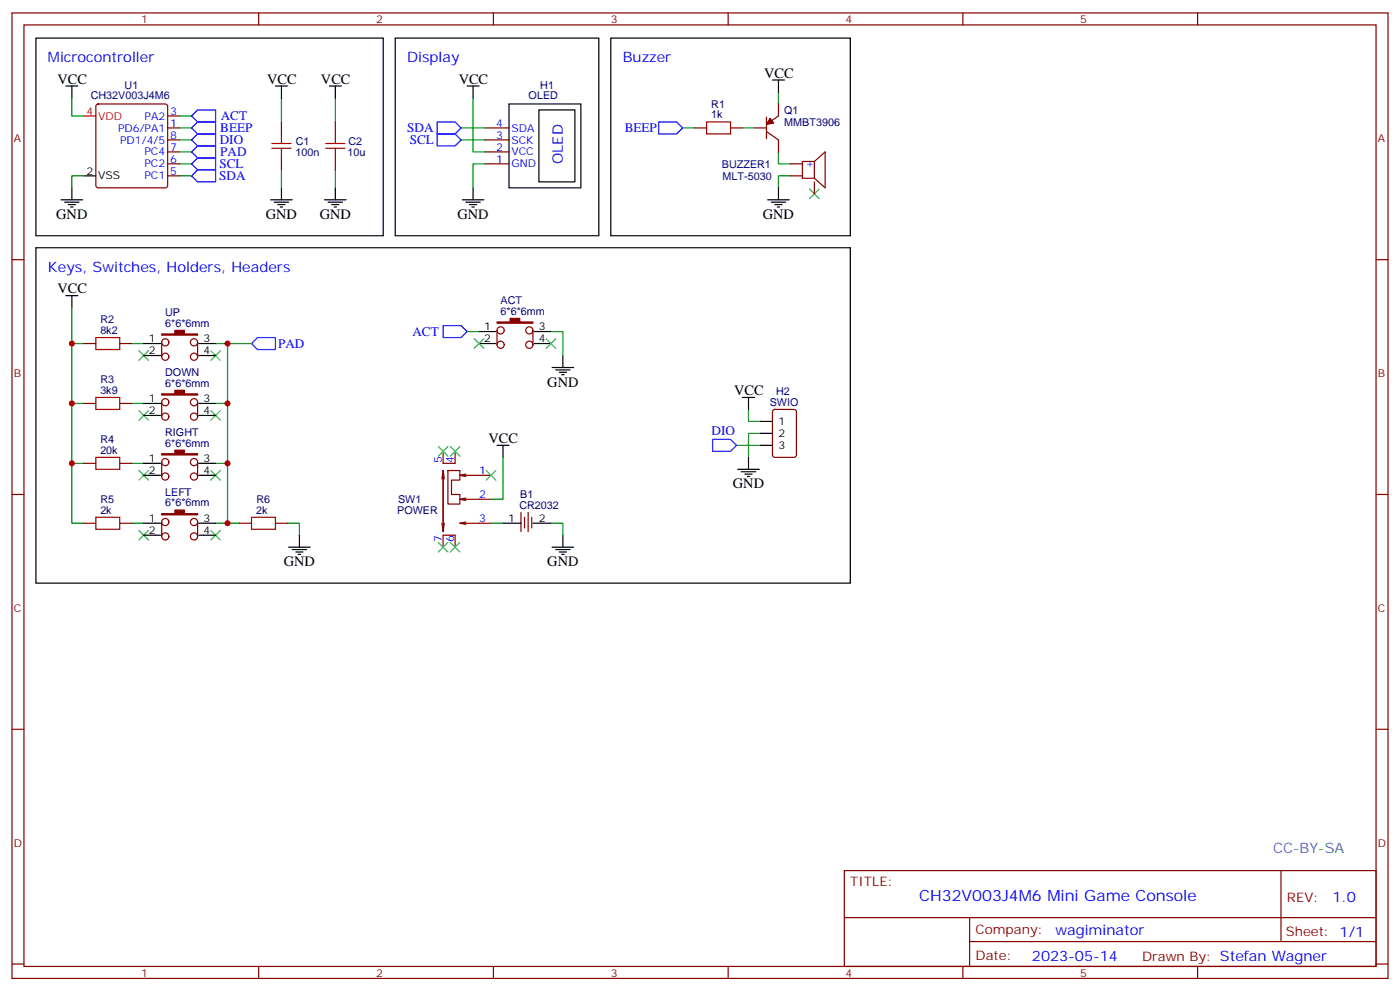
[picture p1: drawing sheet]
<svg xmlns="http://www.w3.org/2000/svg" width="412mm" height="292mm" viewBox="0 0 412 292" stroke-linecap="round" stroke-linejoin="round" font-family="sans-serif">
<g fill="none" stroke="#870000" stroke-width=".35">
<path d="M3.5 3.8h405.4v284.3h-405.4zM7.1 7.3h398.2v277.3h-398.2zM76.2 3.8v3.5M145.3 3.8v3.5M214.5 3.8v3.5M283.6 3.8v3.5M352.8 3.8v3.5M28.5 30.8l.4-.2h19.8l.5 .2 .2 .5v23.3l-.2 .5-.5 .2h-19.8l-.5-.2-.2-.5v-23.3zM49.4 37.7h3.5M49.4 34.1h3.5M82.9 35.9v3.5M98.8 35.9v3.5"/>
<path d="M142.9 37.7h7M204.6 37.7h3.5M215.2 37.7h3.5M222.2 37.7h3.6M225.8 38.7l3.5 2.5v3.5M225.8 34.5v6.4M229.3 30.6v3.5l-3.5 2.5M49.4 51.8h3.5M49.4 48.3h3.5M49.4 44.7h3.5M49.4 41.2h3.5M82.9 46.5v3.5"/>
<path d="M98.8 46.5v3.5M142.9 48.3h7M142.9 44.7h7M142.9 41.2h7M232.8 51.8h3.6M232.8 48.3h3.6M239.9 47.6l3.2-2.9v10.6l-3.2-2.8M239.9 47.6v4.9M239.9 53.6v3.5M239.9 47.6h-3.5v4.9h3.5M3.5 76.5h3.6M405.3 76.5h3.6"/>
<path d="M146.4 97.3v4.2M157 97.3v4.2M24.7 118.8h3.5M24.7 101.2h3.5M35.3 118.8h3.5M35.3 101.2h3.5M47.6 100.8v4.3M47.6 118.5v4.2M58.2 100.8v4.3M58.2 118.5v4.2M24.7 136.5h3.5M35.3 136.5h3.5"/>
<path d="M47.6 136.1v4.2M58.2 136.1v4.2M130.5 140v16.6l.4-2.5M130.5 132.9v3.6h3.6v-3.6M130.5 138.6l.4 2.4M131.9 138.6h3.6v2.8h-2.5v4.2h2.5v2.8h-3.6zM137.2 139.6l-1.7 .4M144.6 140h-9.1l1.7 .3M227.8 120.8l.4-.2h5.7l.6 .4 .1 13-.5 .6-5.9 .1-.6-.5-.1-12.9zM3.5 145.6h3.6M24.7 154.1h3.5M35.3 154.1h3.5"/>
<path d="M47.6 153.7v4.3M58.2 153.7v4.3M70.6 154.1h3.5M81.1 154.1h3.6M130.2 141l.3-2.4v15.5M130.2 154.1l.3 2.5M137.2 146.7l-1.7 .3M137.2 153.7l-1.7 .4M144.6 147h-9.1l1.7 .4M144.6 154.1h-9.1l1.7 .3M153.5 150.9v5.7M154.5 152.3v3.2"/>
<path d="M155.6 150.9v5.7M156.6 152.3v3.2M405.3 145.6h3.6M130.5 161.1v-3.5h3.6v3.5M3.5 214.8h3.6M405.3 214.8h3.6M248.7 256.4h156.6v28.2h-156.6zM377.3 256.4v20.9M248.7 270.2h156.5M285.6 277.3h119.6M285.6 270.2v14.2M3.5 283.9h3.6"/>
<path d="M76.2 284.6v3.5M145.3 284.6v3.5M214.5 284.6v3.5M283.6 284.6v3.5M352.8 284.6v3.5M405.3 283.9h3.6"/>
<circle cx="147.5" cy="97.3" r="1.06"/>
<circle cx="155.9" cy="97.3" r="1.06"/>
<circle cx="48.7" cy="118.5" r="1.06"/>
<circle cx="48.7" cy="100.8" r="1.06"/>
<circle cx="48.7" cy="105.1" r="1.06"/>
<circle cx="57.2" cy="118.5" r="1.06"/>
<circle cx="57.2" cy="100.8" r="1.06"/>
<circle cx="57.2" cy="105.1" r="1.06"/>
<circle cx="147.5" cy="101.5" r="1.06"/>
<circle cx="155.9" cy="101.5" r="1.06"/>
<circle cx="48.7" cy="136.1" r="1.06"/>
<circle cx="48.7" cy="122.7" r="1.06"/>
<circle cx="57.2" cy="122.7" r="1.06"/>
<circle cx="57.2" cy="136.1" r="1.06"/>
<circle cx="48.7" cy="158" r="1.06"/>
<circle cx="48.7" cy="153.7" r="1.06"/>
<circle cx="48.7" cy="140.3" r="1.06"/>
<circle cx="57.2" cy="140.3" r="1.06"/>
<circle cx="57.2" cy="158" r="1.06"/>
<circle cx="57.2" cy="153.7" r="1.06"/>
</g>
<g fill="none" stroke="#000" stroke-width=".35">
<path d="M10.6 11.2h102.3v58.2h-102.3zM116.4 11.2h60v58.2h-60zM179.9 11.2h70.6v58.2h-70.6zM19.4 25.3h3.5M21.2 25.3v3.6M81.1 25.3h3.6M82.9 25.3v3.6M97 25.3h3.5M98.8 25.3v3.6M137.6 25.3h3.5M139.3 25.3v3.6M149.9 30.6h21.2v24.7h-21.2z"/>
<path d="M158.7 32.4h10.6v21.2h-10.6zM227.5 23.6h3.6M229.3 23.6v3.5M18 58.8h6.3M19 59.5h4.3M21.2 55.3v3.5M24.7 51.8h3.5M79.7 58.8h6.4M80.8 59.5h4.2M82.9 55.3v3.5M95.6 58.8h6.4M96.7 59.5h4.2"/>
<path d="M98.8 55.3v3.5M136.2 58.8h6.3M137.2 59.5h4.3M139.3 55.3v3.5M226.1 58.8h6.4M227.2 59.5h4.2M229.3 55.3v3.5M10.6 73h239.9v98.7h-239.9zM20.1 60.3h2.1M20.8 61h.7M81.8 60.3h2.2M82.5 61h.8"/>
<path d="M97.7 60.3h2.1M98.4 61h.7M138.3 60.3h2.1M139 61h.7M228.2 60.3h2.2M229 61h.7M19.4 87.1h3.5M21.2 87.1v3.5M141.1 97.6h4.9M157.3 97.6h5M42.3 118.8h5M42.3 101.2h5"/>
<path d="M42.3 104.7h5M58.6 118.8h4.9M58.6 101.2h4.9M58.6 104.7h4.9M141.1 101.2h4.9M157.3 101.2h5M162.6 108.2h6.4M163.7 108.9h4.2M164.7 109.6h2.2M165.5 110.3h.7M165.8 104.7v3.5M218.7 117.1h3.5"/>
<path d="M220.5 117.1v3.5M42.3 136.5h5M42.3 140h5M42.3 122.3h5M58.6 136.5h4.9M58.6 140h4.9M58.6 122.3h4.9M146.4 131.2h3.5M148.2 131.2v3.5M217.3 138.2h6.4M218.4 138.9h4.2M219.4 139.6h2.1"/>
<path d="M220.5 134.7v3.5M224 131.2h3.5M224 124.1h3.5M224 127.6h3.5M42.3 154.1h5M42.3 157.6h5M58.6 154.1h4.9M58.6 157.6h4.9M88.2 157.6v3.5M148.2 154.1h5.3M157 154.1h5.3M165.8 157.6v3.5"/>
<path d="M220.1 140.3h.7M85 161.1h6.4M86.1 161.9h4.2M87.1 162.6h2.2M87.8 163.3h.7M162.6 161.1h6.4M163.7 161.9h4.2M164.7 162.6h2.2M165.5 163.3h.7"/>
</g>
<path d="M24.7 34.1h3.5" fill="none" stroke="#f00" stroke-width=".35"/>
<path d="M56.4 34.1l1.8-1.7h5.3v3.5h-5.3zM58.2 35.9h5.3v3.5h-5.3l-1.8-1.7zM128.8 35.9h5.3l1.7 1.8-1.7 1.7h-5.3zM128.8 39.4h5.3l1.7 1.8-1.7 1.8h-5.3zM194 35.9h5.3l1.8 1.8-1.8 1.7h-5.3zM56.4 51.8l1.8-1.8h5.3v3.6h-5.3zM56.4 48.3l1.8-1.8h5.3v3.5h-5.3zM56.4 41.2l1.8-1.8h5.3v3.6h-5.3zM56.4 44.7l1.8-1.7h5.3v3.5h-5.3zM130.5 95.9h5.3l1.8 1.7-1.8 1.8h-5.3zM74.1 101.2l1.7-1.8h5.3v3.5h-5.3zM209.9 129.4h5.3l1.8 1.8-1.8 1.7h-5.3z" fill="none" stroke="#00f" stroke-width=".35"/>
<g fill="none" stroke="#008700" stroke-width=".35">
<path d="M21.2 28.9v5.2h3.5M52.9 37.7h3.5M52.9 34.1h3.5M82.9 28.9v7M98.8 28.9v7M135.8 37.7h7.1M139.3 28.9v15.8h3.6M201.1 37.7h3.5M218.7 37.7h3.5M229.3 27.1v3.5M24.7 51.8h-3.5v3.5M52.9 51.8h3.5"/>
<path d="M52.9 48.3h3.5M52.9 41.2h3.5M52.9 44.7h3.5M82.9 50v5.3M98.8 50v5.3M135.8 41.2h7.1M142.9 48.3h-3.6v7M229.3 44.7v3.6h3.5M232.8 51.8h-3.5v3.5M21.2 90.6v63.5h3.5M137.6 97.6h3.5M162.3 97.6h3.5v7.1"/>
<path d="M21.2 118.8h3.5M21.2 101.2h3.5M38.8 118.8h3.5M38.8 101.2h3.5M63.5 118.8h3.5M63.5 101.2h10.6M67 101.2v52.9h-3.5M21.2 136.5h3.5M38.8 136.5h3.5M63.5 136.5h3.5M148.2 134.7v12.3h-3.6M217 131.2h7"/>
<path d="M220.5 120.6v3.5h3.5M224 127.6h-3.5v7.1M38.8 154.1h3.5M67 154.1h3.6M84.7 154.1h3.5v3.5M144.6 154.1h3.6M162.3 154.1h3.5v3.5"/>
</g>
<g fill="#870000" stroke="#870000" stroke-width=".35">
<path d="M226.8 34.9l1.1 1.4-2.1 .3z"/>
<path d="M47.6 151.3h3.9v-1.1h2.8v1.1h3.9v.3h-10.6z"/>
<path d="M47.6 133.6h3.9v-1h2.8v1h3.9v.4h-10.6z"/>
<path d="M47.6 116h3.9v-1.1h2.8v1.1h3.9v.3h-10.6z"/>
<path d="M47.6 98.4h3.9v-1.1h2.8v1.1h3.9v.3h-10.6z"/>
<path d="M146.4 94.8h3.9v-1h2.8v1h3.9v.4h-10.6z"/>
</g>
<g fill="none" stroke="#3c3" stroke-width=".35">
<path d="M238.5 55.7l2.8 2.8M241.3 55.7l-2.8 2.8M139.7 99.8l2.8 2.8M142.5 99.8l-2.8 2.8M160.9 99.8l2.8 2.8M163.7 99.8l-2.8 2.8M40.9 103.3l2.8 2.8M43.7 103.3l-2.8 2.8M62.1 103.3l2.8 2.8M64.9 103.3l-2.8 2.8M40.9 138.6l2.8 2.8M40.9 120.9l2.8 2.9"/>
<path d="M43.7 138.6l-2.8 2.8M43.7 120.9l-2.8 2.9M62.1 120.9l2.8 2.9M62.1 138.6l2.8 2.8M64.9 120.9l-2.8 2.9M64.9 138.6l-2.8 2.8M129.1 131.5l2.8 2.8M131.9 131.5l-2.8 2.8M132.6 131.5l2.9 2.8M135.5 131.5l-2.9 2.8M143.2 138.6l2.8 2.8M146 138.6l-2.8 2.8"/>
<path d="M40.9 156.2l2.8 2.8M43.7 156.2l-2.8 2.8M62.1 156.2l2.8 2.8M64.9 156.2l-2.8 2.8M129.1 159.7l2.8 2.9M131.9 159.7l-2.8 2.9M132.6 159.7l2.9 2.9M135.5 159.7l-2.9 2.9"/>
</g>
<g fill="none" stroke="#a10000" stroke-width=".35">
<path d="M82.9 39.4v2.9M98.8 39.4v2.9M208.1 35.9h7.1v3.5h-7.1zM80.1 43.7h5.6M80.1 42.3h5.6M82.9 43.7v2.8M96 43.7h5.6M96 42.3h5.6M98.8 43.7v2.8M28.2 99.4h7.1v3.5h-7.1zM28.2 117.1h7.1v3.5h-7.1zM28.2 134.7h7.1v3.5h-7.1z"/>
<path d="M28.2 152.3h7.1v3.6h-7.1zM74.1 152.3h7v3.6h-7z"/>
</g>
<g fill="#c00">
<circle cx="67" cy="118.8" r=".88"/>
<circle cx="67" cy="154.1" r=".88"/>
<circle cx="21.2" cy="136.5" r=".88"/>
<circle cx="21.2" cy="118.8" r=".88"/>
<circle cx="21.2" cy="101.2" r=".88"/>
<circle cx="67" cy="101.2" r=".88"/>
<circle cx="67" cy="136.5" r=".88"/>
</g>
<text font-size="4.6" fill="#00f" x="270.8" y="265.4">CH32V003J4M6 Mini Game Console</text>
<g font-size="4.2" fill="#00f">
<text x="14.1" y="18.3">Microcontroller</text>
<text x="119.9" y="18.3">Display</text>
<text x="183.4" y="18.3">Buzzer</text>
<text x="165.8" y="48.3" transform="rotate(-90 165.8 48.3)">OLED</text>
<text x="14.1" y="80">Keys, Switches, Holders, Headers</text>
<text x="392.5" y="265.7">1.0</text>
<text x="310.9" y="275.2">wagiminator</text>
<text x="304" y="283">2023-05-14</text>
</g>
<g font-size="4.2">
<text x="225.1" y="22.9">VCC</text>
<text x="16.9" y="24.6">VCC</text>
<text x="78.7" y="24.6">VCC</text>
<text x="94.5" y="24.6">VCC</text>
<text x="135.1" y="24.6">VCC</text>
<text x="16.6" y="64.5">GND</text>
<text x="78.3" y="64.5">GND</text>
<text x="94.2" y="64.5">GND</text>
<text x="134.8" y="64.5">GND</text>
<text x="224.7" y="64.5">GND</text>
<text x="16.9" y="86.4">VCC</text>
<text x="161.2" y="113.9">GND</text>
<text x="216.3" y="116.3">VCC</text>
<text x="143.9" y="130.5">VCC</text>
<text x="215.9" y="143.9">GND</text>
<text x="83.6" y="166.8">GND</text>
<text x="161.2" y="166.8">GND</text>
</g>
<text font-size="4.2" fill="#0099b0" x="375" y="251.1">CC-BY-SA</text>
<g font-size="3.9" fill="#00f">
<text x="65" y="35.4">ACT</text>
<text x="64.9" y="38.9">BEEP</text>
<text x="120" y="39">SDA</text>
<text x="184" y="38.7">BEEP</text>
<text x="64.7" y="42.5">DIO</text>
<text x="64.9" y="46">PAD</text>
<text x="120.7" y="42.5">SCL</text>
<text x="64.6" y="53.1">SDA</text>
<text x="64.6" y="49.5">SCL</text>
<text x="121.5" y="98.8">ACT</text>
<text x="81.9" y="102.4">PAD</text>
<text x="209.6" y="128.2">DIO</text>
</g>
<g font-size="3.9" fill="#800">
<text x="250.5" y="261">TITLE:</text>
<text x="379.1" y="265.7">REV:</text>
<text x="287.4" y="275.2">Company:</text>
<text x="378.7" y="275.8">Sheet: 1/1</text>
<text x="287.4" y="282.9">Date:</text>
<text x="336.4" y="282.9">Drawn By: Stefan Wagner</text>
</g>
<g font-size="3.2" fill="#800">
<text x="41.6" y="6.8">1</text>
<text x="110.8" y="6.8">2</text>
<text x="179.9" y="6.8">3</text>
<text x="249.1" y="6.8">4</text>
<text x="318.2" y="6.8">5</text>
<text x="4.1" y="41.9">A</text>
<text x="405.9" y="41.9">A</text>
<text x="4.1" y="111.1">B</text>
<text x="405.9" y="111.1">B</text>
<text x="4.1" y="180.2">C</text>
<text x="405.9" y="180.2">C</text>
<text x="4.1" y="249.3">D</text>
<text x="405.9" y="249.3">D</text>
<text x="41.6" y="287.6">1</text>
<text x="110.8" y="287.6">2</text>
<text x="179.9" y="287.6">3</text>
<text x="249.1" y="287.6">4</text>
<text x="318.2" y="287.6">5</text>
</g>
<g font-size="3.2" fill="#000080">
<text x="26.7" y="29.3">CH32V003J4M6</text>
<text x="36.7" y="26.2">U1</text>
<text x="155.7" y="29.3">OLED</text>
<text x="159.2" y="26.1">H1</text>
<text x="209.5" y="34.9">1k</text>
<text x="209.5" y="31.7">R1</text>
<text x="231" y="33.5">Q1</text>
<text x="231" y="37.1">MMBT3906</text>
<text x="87.1" y="45.9">100n</text>
<text x="87.1" y="42.7">C1</text>
<text x="102.4" y="45.9">10u</text>
<text x="102.7" y="42.7">C2</text>
<text x="212.6" y="49.4">BUZZER1</text>
<text x="212.9" y="53">MLT-5030</text>
<text x="147.4" y="89.5">ACT</text>
<text x="29.6" y="95.1">R2</text>
<text x="48.7" y="93.1">UP</text>
<text x="147.4" y="92.7">6*6*6mm</text>
<text x="29.6" y="98.4">8k2</text>
<text x="48.7" y="96.2">6*6*6mm</text>
<text x="29.6" y="112.8">R3</text>
<text x="48.7" y="113.9">6*6*6mm</text>
<text x="48.7" y="110.7">DOWN</text>
<text x="29.6" y="116">3k9</text>
<text x="226.8" y="119.5">SWIO</text>
<text x="228.6" y="116.4">H2</text>
<text x="29.6" y="130.4">R4</text>
<text x="48.7" y="131.5">6*6*6mm</text>
<text x="48.7" y="128.3">RIGHT</text>
<text x="29.6" y="133.6">20k</text>
<text x="29.6" y="148">R5</text>
<text x="48.7" y="149.2">6*6*6mm</text>
<text x="48.7" y="146">LEFT</text>
<text x="75.5" y="148.2">R6</text>
<text x="117.3" y="148.2">SW1</text>
<text x="153" y="149.9">CR2032</text>
<text x="153.2" y="146.6">B1</text>
<text x="29.6" y="151.3">2k</text>
<text x="75.5" y="151.3">2k</text>
<text x="117" y="151.4">POWER</text>
</g>
<g font-size="3.2" fill="#f00">
<text x="25.5" y="33.8">4</text>
<text x="28.9" y="35.2">VDD</text>
</g>
<g font-size="3.2" fill="#00f">
<text x="42.6" y="35.2">PA2</text>
<text x="50.1" y="33.8">3</text>
<text x="34.8" y="38.7">PD6/PA1</text>
<text x="50.1" y="37.3">1</text>
<text x="50.1" y="40.9">8</text>
<text x="146.2" y="40.9">3</text>
<text x="146.2" y="37.3">4</text>
<text x="150.6" y="38.7">SDA</text>
<text x="35.4" y="42.3">PD1/4/5</text>
<text x="42.5" y="45.8">PC4</text>
<text x="50.1" y="47.9">6</text>
<text x="50.1" y="44.4">7</text>
<text x="146.2" y="47.9">1</text>
<text x="146.2" y="44.4">2</text>
<text x="150.6" y="45.8">VCC</text>
<text x="150.6" y="42.3">SCK</text>
<text x="42.5" y="52.8">PC1</text>
<text x="42.5" y="49.3">PC2</text>
<text x="50.1" y="51.4">5</text>
<text x="150.6" y="49.3">GND</text>
<text x="237.4" y="49.3">+</text>
<text x="130.2" y="136.5" transform="rotate(-90 130.2 136.5)">5</text>
<text x="133.7" y="136.5" transform="rotate(-90 133.7 136.5)">4</text>
<text x="141.1" y="139.6">1</text>
<text x="141.1" y="146.7">2</text>
<text x="141.1" y="153.7">3</text>
<text x="130.2" y="159.6" transform="rotate(-90 130.2 159.6)">7</text>
<text x="133.7" y="159.6" transform="rotate(-90 133.7 159.6)">6</text>
</g>
<g font-size="3.2">
<text x="25.5" y="51.4">2</text>
<text x="28.9" y="52.8">VSS</text>
<text x="43.8" y="100.8">1</text>
<text x="60" y="100.8">3</text>
<text x="142.6" y="97.3">1</text>
<text x="142.6" y="100.8">2</text>
<text x="158.7" y="97.3">3</text>
<text x="158.7" y="100.8">4</text>
<text x="43.8" y="104.4">2</text>
<text x="60" y="104.4">4</text>
<text x="43.8" y="118.5">1</text>
<text x="60" y="118.5">3</text>
<text x="43.8" y="122">2</text>
<text x="60" y="122">4</text>
<text x="229.3" y="125.2">1</text>
<text x="229.3" y="128.7">2</text>
<text x="43.8" y="136.1">1</text>
<text x="60" y="136.1">3</text>
<text x="229.3" y="132.2">3</text>
<text x="43.8" y="139.6">2</text>
<text x="60" y="139.6">4</text>
<text x="43.8" y="153.7">1</text>
<text x="60" y="153.7">3</text>
<text x="149.7" y="153.7">1</text>
<text x="158.7" y="153.7">2</text>
<text x="43.8" y="157.3">2</text>
<text x="60" y="157.3">4</text>
</g>
</svg>
